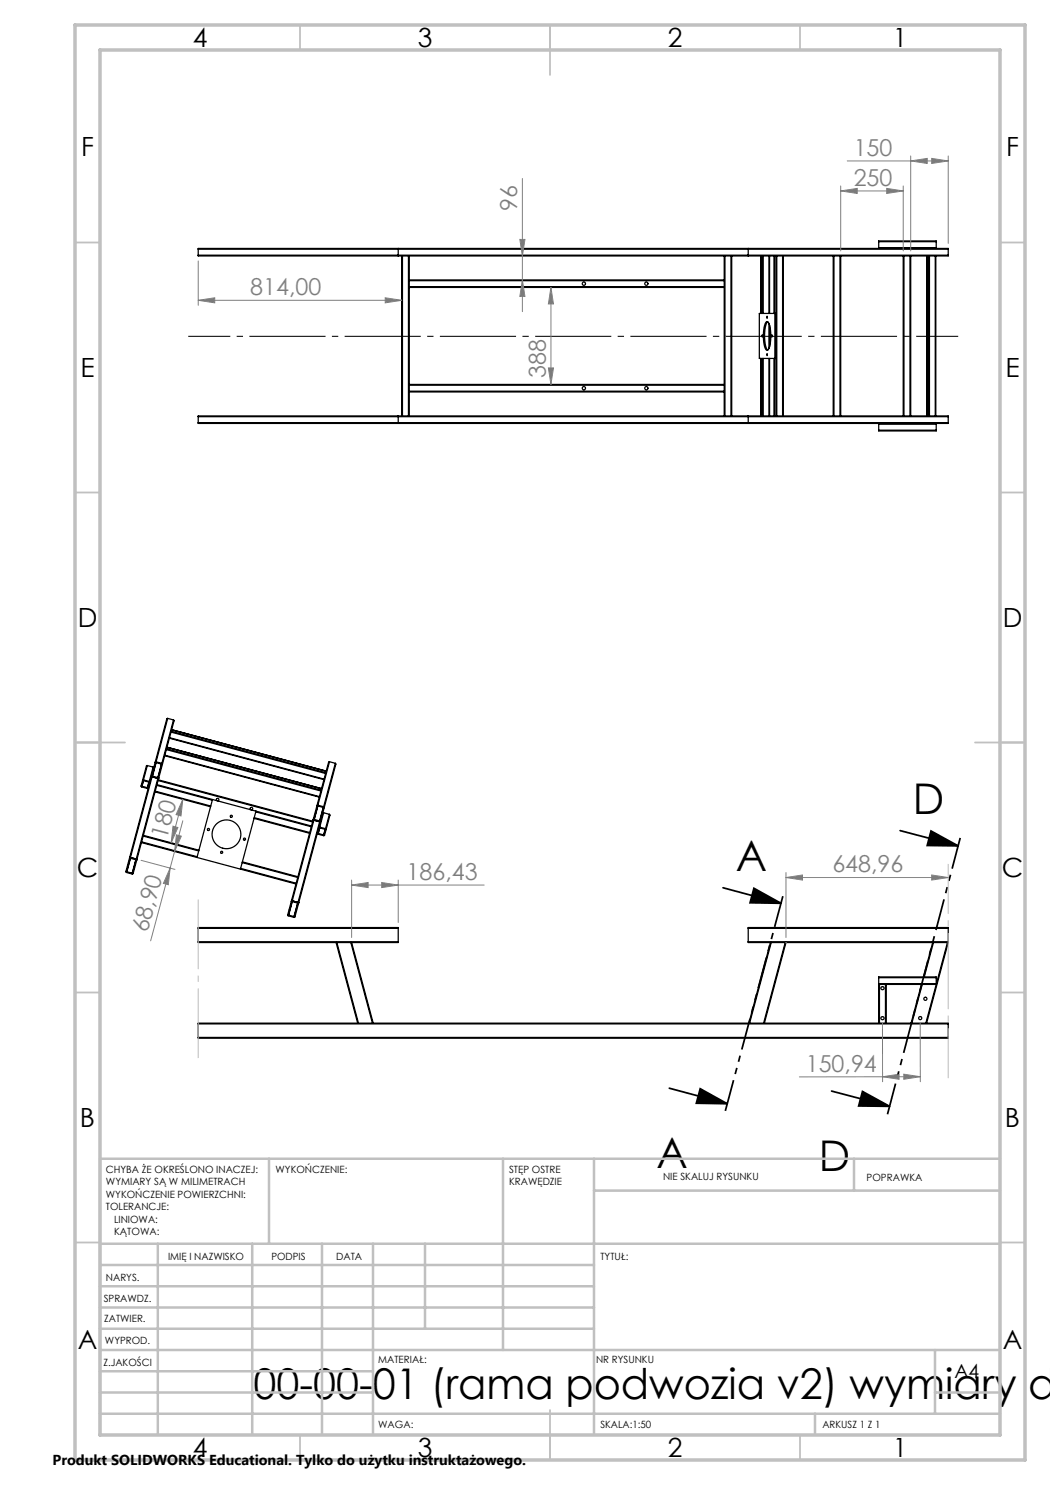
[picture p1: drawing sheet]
<svg xmlns="http://www.w3.org/2000/svg" width="210mm" height="297mm" viewBox="0 0 210 297" stroke-linecap="round" stroke-linejoin="round" font-family="sans-serif">
<g fill="none" stroke="#000" stroke-width=".25">
<path d="M39.6 49.8v-.1h150v.1M39.6 51v.2h40.7M39.6 49.8v1.2M39.6 49.8h150M39.6 51h150M79.6 49.7v1.5M80.3 51.2h.2M80.3 51.2v32M80.5 51.2h1.2M80.5 51.2v32M81.7 51.2h.1M81.7 51.2v32"/>
<path d="M81.8 56v.1M81.8 57.3v.2M81.8 51.2h63M81.8 56h63M81.8 56.1h63M81.8 57.3h63M81.8 51.2v4.8M81.8 56.1v1.2M81.8 57.5v19.4M81.8 57.5h63M144.8 56v.1M144.8 57.3v.2"/>
<path d="M144.8 51.2h.2M144.8 51.2v4.8M144.8 56.1v1.2M144.8 57.5v19.4M145 51.2h1.2M145 51.2v32M146.2 51.2h.1M146.2 51.2v32M146.3 51.2h20.3M146.3 51.2v32M149.6 49.7v1.5M152.1 51.2v11.5"/>
<path d="M152.5 51.2v11.5M152.6 51.2v11.5M153.8 51.2v11.5M153.9 51.2v11.5M154.9 51.2v11.5M155.2 51.2v32M155.4 51.2v32M156.5 51.2v32M156.6 51.2v32M166.6 51.2h.2M166.6 51.2v32M166.8 51.2v32"/>
<path d="M166.8 51.2h1.2M168 51.2h.1M168 51.2v32M168.1 51.2v32M168.1 51.2h12.5M175.7 48.3v-.1h11.5v.1M175.7 49.5v.2M175.7 48.3v1.2M175.7 48.3h11.5M175.7 49.5h11.5M180.6 51.2h.2M180.6 51.2v32"/>
<path d="M180.8 51.2h1.2M180.8 51.2v32M182 51.2h.1M182 51.2v32M182.1 51.2v32M185.4 51.2v32M185.7 51.2v32M185.9 51.2v32M187.1 51.2v32M187.2 51.2v32M187.2 49.5v.2M187.2 48.3v1.2"/>
<path d="M189.6 51v.2h-7.5M189.6 49.8v1.2M81.8 76.9v.1M81.8 78.2v.2M81.8 77v1.2M81.8 78.4v4.8M81.8 76.9h63M81.8 77h63M81.8 78.2h63M81.8 78.4h63M144.8 76.9v.1M144.8 78.2v.2"/>
<path d="M144.8 77v1.2M144.8 78.4v4.8M152.1 71.7v11.5M152.4 67l.1 .4zM152.5 71.7v11.5M152.6 71.7v11.5M153.2 64.4l.2-.1a3.4 3.4 0 0 1 .8 2.9 3.4 3.4 0 0 1-.8 2.9 3.4 3.4 0 0 1-.7-2.9 5.1 5.1 0 0 1 .5-2.8zM153.4 63.3v.4zM153.4 70.7v.4zM153.5 64.4a7 7 0 0 0-.3 5l.3 .6M153.8 64.7v5M153.8 71.7v11.5"/>
<path d="M153.9 65v4.3M153.9 71.7v11.5M154.4 67v.4zM154.9 71.7v11.5M155 62.7v9M155.2 62.7h-3.3v9h3.3M185.5 70.4l.1 .5zM185.5 63.4l.1 .5zM39.6 84.5v.2h150v-.2M39.6 83.3v1.2M39.6 83.3h150M39.6 84.5h150"/>
<path d="M79.6 83.2v1.5M80.3 83.2h-40.7v.1M80.3 83.2h.2M80.5 83.2h1.2M81.7 83.2h.1M81.8 83.2h63M144.8 83.2h.2M145 83.2h1.2M146.2 83.2h.1M146.3 83.2h20.3M149.6 83.2v1.5M166.6 83.2h.2"/>
<path d="M166.8 83.2h1.2M168 83.2h.1M168.1 83.2h12.5M175.7 84.7v.1M175.7 86v.2h11.5v-.2M175.7 84.8v1.2M175.7 84.8h11.5M175.7 86h11.5M180.6 83.2h.2M180.8 83.2h1.2M182 83.2h.1M182.1 83.2h7.5v.1"/>
<path d="M187.2 84.7v.1M187.2 84.8v1.2M189.6 83.3v1.2M28.4 157.3l1.1 .2M28.7 156l-.2 .1M28.7 156l1.2 .3M28.7 156.1l-.3 1.2M28.7 156.1l1.1 .3M29.5 153.1l-.2 .1-1.1 4.1 1.3 .4 .2-.1M29.5 153.1l-.8 2.9M29.5 153.1l1.1 .3M29.8 156.4l-.3 1.1"/>
<path d="M29.9 156.3l.1 .2M30.3 155.3l.1 .1M30.3 155.2l.1 .2M30.4 155.4l-4.3 16.1M30.4 155.4l1.2 .3M30.5 155.2l1.1 .3M30.6 153.4l.1 .2M30.6 153.4l-.7 2.9M31 158.4l11.1 3M31 158.2l11.2 3M31.2 152.4l-.2 .1M31.2 152.4l1.2 .3"/>
<path d="M31.2 152.5l-.7 2.7M31.2 152.5l1.1 .3M31.4 157.1l11.1 2.9M31.4 156.9l19.8 5.3M31.6 155.7h.1M31.6 155.7l-4.4 16.1M31.6 156.1l30.9 8.3M31.7 156l30.9 8.2M31.8 155.6l-.2 .1M32.3 152.8l-.7 2.7M32.4 152.7l.1 .2M32.9 151.1l30.9 8.3"/>
<path d="M33 151l30.9 8.3M33.3 149.9l30.9 8.3M33.3 149.7v.2M33.3 149.7l30.9 8.3M33.4 149.4h.1M33.4 149.4l30.9 8.3M33.5 143.7l-.1 .1-8.2 30.5 .1 .2 1.2 .3 .1-.1 6.7-24.8M33.5 143.7l-2.3 8.7M33.5 143.7l1.2 .3M33.9 147.6l30.9 8.3M33.9 147.5l30.9 8.3M34.2 146.4l-.9 3.3"/>
<path d="M34.2 146.4l30.9 8.3M34.3 146.2l-.1 .2M34.3 146.2l30.9 8.3M34.3 145.9l30.9 8.3M34.3 145.9h.1M34.7 144l.1 .2-.5 2M34.7 144l-2.3 8.7M42.5 159.9l-3.1 11.6M64.2 158v.2M64.3 157.7h.1M65.1 154.7l-.9 3.3M65.2 154.5l-.1 .2"/>
<path d="M65.2 154.2h.1M65.9 152.4l-.2 .1-.5 2M65.9 152.4l-2.3 8.6M65.9 152.4l1.2 .3M67.1 152.7l.1 .1-8.2 30.6-.2 .1-1.2-.3-.1-.2 6.7-24.8M67.1 152.7l-2.4 8.6M25.4 174.4l1 .2M26 171.4l.1 .1M26.1 171.5l-.2 .1M26.1 171.5l1.1 .3M26.1 171.7l-.7 2.7M26.1 171.7l1.1 .2"/>
<path d="M27.2 171.9l-.8 2.7M27.2 171.8h.2M27.2 171.8l.2 .2M28.3 168.5l19.8 5.3M28.3 168.4l11.1 2.9M28.6 167.2l11.1 3M28.7 167.1l11.1 2.9M48.1 173.8l11.1 3M48.1 173.7l11.1 3M48.4 172.5l11.1 3M48.5 172.4l11.1 3M50.8 163.7l11.1 3"/>
<path d="M50.8 163.5l11.2 3M51.2 162.4l11.1 3M51.2 162.2l-3.1 11.6M51.2 162.2l11.1 3M62.6 164h.2M62.7 163.8l.1 .2M62.8 164l-4.4 16.2M62.8 164l1.1 .3M62.9 163.9l1 .3M63.6 161l-.2 .1M63.6 161l1.1 .3M63.6 161.2l-.7 2.7"/>
<path d="M63.6 161.2l1 .3M63.7 166.7l1 .3M63.9 164.3h.2M63.9 164.3l-4.3 16.2M63.9 165.4l-.1 .1M63.9 165.4l1.2 .3M64 165.6l-.3 1.1M64 165.6l1 .3M64.1 164.2l-.2 .1M64.6 161.5l-.7 2.7M64.7 162.6l-.2 .1M64.7 162.6l-.8 2.8"/>
<path d="M64.7 162.6l1.2 .3M64.7 161.3l.1 .2M65 165.9l-.3 1.1M65.1 165.7l.1 .2M65.9 162.9l.1 .1-1.1 4.1-1.3-.3-.1-.1M65.9 162.9l-.8 2.8M39.6 185.7v-.2h40v.2M39.6 188.4v.1h27.6M39.6 185.7h40M39.6 188.4h40M39.6 185.7v2.7M57.7 183l1.1 .3"/>
<path d="M58.3 180.1l.1 .1M58.4 180.2l-.1 .1M58.4 180.2l1.2 .3M58.5 180.3l-.8 2.7M58.5 180.3l1 .3M59.5 180.6l-.7 2.7M59.6 180.5h.2M59.6 180.5l.1 .2M67.2 188.5h.2M67.2 188.5l4.3 16.1M67.4 188.5h2.8M67.4 188.5l4.3 16.1"/>
<path d="M70.2 188.5h.1M70.2 188.5l4.3 16.1M70.3 188.5l4.3 16.1M79.6 188.4v.1h-9.3M79.6 185.7v2.7M149.6 185.7v-.2h40v.2M149.6 188.4v.1h4.5M149.6 185.7h40M149.6 188.4h40M149.6 185.7v2.7M154.1 188.5h.1M154.1 188.5l-4.3 16.1"/>
<path d="M154.2 188.5h2.8M154.2 188.5l-4.3 16.1M157 188.5h.2M157 188.5l-4.3 16.1M157.2 188.5h29.3M157.2 188.5l-4.3 16.1M175.7 196.7v.2M175.7 195.5v-.1h11.5v.1M175.7 195.5h11.5M175.7 196.7h11.5M175.7 195.5v1.2M175.7 196.9v7.7"/>
<path d="M175.9 196.9v7.7M177.1 196.9v7.7M177.2 196.9v7.7M184.3 196.9l-2.1 7.7M184.4 196.9l-2 7.7M186.5 188.5h.2M186.5 188.5l-1.8 6.9M186.7 188.5h2.8M186.7 188.5l-1.9 6.9M187.2 196.7v.2h-11.5M187.2 195.5v1.2M189.5 188.5h.1"/>
<path d="M189.5 188.5l-4.3 16.1M189.6 188.4v.1M189.6 188.5l-4.3 16.1M189.6 185.7v2.7M39.6 207.5v.1h150v-.1M39.6 204.8v2.7M39.6 204.8h150M39.6 207.5h150M71.5 204.6h.2M71.5 204.6h-31.9v.2M71.7 204.6h2.8M74.5 204.6h.1"/>
<path d="M74.6 204.6h75.2M149.8 204.6h.1M149.9 204.6h2.8M152.7 204.6h.2M152.9 204.6h22.8M175.7 204.6h.2M175.9 204.6h1.2M177.1 204.6h.1M177.2 204.6h5M182.2 204.6h.2M182.4 204.6h2.8M185.2 204.6h.1"/>
<path d="M185.3 204.6h4.3v.2M189.6 204.8v2.7"/>
<circle cx="116.8" cy="56.7" r=".32"/>
<circle cx="129.3" cy="56.7" r=".32"/>
<circle cx="116.8" cy="77.6" r=".33"/>
<circle cx="129.3" cy="77.6" r=".33"/>
<circle cx="43.5" cy="159.9" r=".25"/>
<circle cx="41.7" cy="165.9" r=".21"/>
<circle cx="44.3" cy="170.5" r=".21"/>
<circle cx="45.3" cy="166.9" r="2.88"/>
<circle cx="46.3" cy="163.3" r=".21"/>
<circle cx="48.9" cy="167.8" r=".21"/>
<circle cx="50.3" cy="161.7" r=".25"/>
<circle cx="176.5" cy="197.6" r=".31"/>
<circle cx="185.1" cy="199.8" r=".31"/>
<circle cx="176.5" cy="203.6" r=".31"/>
<circle cx="184" cy="203.6" r=".31"/>
</g>
<path d="M30.6 155.3l-.1 .1M32.3 153.6l-.2 .2M25.4 173.9l-.2 .2M27.4 172l-.3 .2M63 163.3l-.3 .2M64.8 161.5l-.1 .1M58 181.7l-.2 .2M59.4 180.4l-.2 .1" fill="none" stroke="#000" stroke-width=".2"/>
<path d="M144.6 177.6l11.6 3.1M150.8 177.7l5.4 3-6.2-.1zM180 166.1l11.6 3.1M186.2 166.2l5.4 3-6.2-.1zM133.9 217.6l11.6 3.1M140 217.7l5.5 3-6.2-.1zM166.3 218.2l11.6 3.1M172.5 218.3l5.4 3-6.2-.1z" fill="none" stroke="#000" stroke-width=".35"/>
<g fill="none" stroke="#808080" stroke-width=".2">
<path d="M104.5 35.7v26.6M168.1 38.2l3.3-.5v1zM168.1 37.2v13M168.1 38.2h12.5M169.4 32.2h20.2M177.3 37.7l3.3 .5-3.3 .5zM180.6 37.2v13M182.1 32.2l3.3-.5v1zM182.1 31.2v19M186.3 31.7l3.3 .5-3.3 .5zM189.6 31.2v17.5M39.6 52.2v8.9"/>
<path d="M77 59.6l3.3 .5-3.3 .5zM104 47.9h1l-.5 3.3zM104.5 56l.5 3.3h-1zM110.2 57.5l.5 3.3h-1zM110.2 57.5v19.4M39.6 60.1h40.7M39.6 60.1l3.3-.5v1zM109.7 73.6h1l-.5 3.3zM36.6 159.9l-.4 3.3-1-.3zM36.6 159.9l-2.4 8.7M28.2 172.1l6.8 1.8M34 173.6l-.3 3.3-1-.2z"/>
<path d="M34.6 165.2l1 .3-1.4 3.1zM35.3 167l1 .2-1.4 3.1zM36.6 164.2l-6.5 24M70.3 177l3.3-.5v1zM70.3 176v11.5M70.3 177h26.5M76.3 176.5l3.3 .5-3.3 .5zM79.6 176v8.5M157.2 175.5l3.3-.5v1zM157.2 174.5v13M157.2 175.5h32.4M186.3 175l3.3 .5-3.3 .5z"/>
<path d="M176.5 204.6v11.8M176.5 215.4l3.3-.6v1.1zM180.8 214.8l3.3 .5-3.3 .6zM184 204.6l.1 11.7M184.1 215.3l-24.2 .1"/>
</g>
<path d="M191.6 67.3h-154" fill="none" stroke="#000" stroke-width=".2" stroke-dasharray="15.2 1.3 1.3 1.3" stroke-dashoffset="6.8" stroke-linecap="butt"/>
<path d="M156.7 178.7l-11.8 44" fill="none" stroke="#000" stroke-width=".35" stroke-dasharray="6.3 1.3 1.3 1.3 1.3 1.3" stroke-dashoffset="-.5" stroke-linecap="butt"/>
<path d="M192.1 167.2l-14.7 56" fill="none" stroke="#000" stroke-width=".35" stroke-dasharray="6.3 1.3 1.3 1.3 1.3 1.3" stroke-dashoffset="-.4" stroke-linecap="butt"/>
<path d="M189.6 172.8v42.8" fill="none" stroke="#c0c0c0" stroke-width=".2" stroke-dasharray="15.2 1.3 1.3 1.3" stroke-dashoffset="5.2" stroke-linecap="butt"/>
<path d="M39.6 211.6v-31.7" fill="none" stroke="#c0c0c0" stroke-width=".2" stroke-dasharray="15.2 1.3 1.3 1.3" stroke-dashoffset="1.3" stroke-linecap="butt"/>
<path d="M157.2 188.5l.1 .1" fill="none" stroke="#c0c0c0" stroke-width=".2"/>
<g fill="none" stroke="#c0c0c0" stroke-width=".35">
<path d="M60 5v5M110 5v10M160 5v5M15 48.5h5M200 48.5h5M15 98.5h5M200 98.5h5M15 148.5h10M195 148.5h10M15 198.5h5M200 198.5h5M15 248.5h5"/>
<path d="M200 248.5h5M60 287v5M110 282v10M160 287v5"/>
</g>
<g fill="none" stroke="#c0c0c0" stroke-width=".5">
<path d="M53.8 231.8v17M100.6 231.8v38.2M118.8 231.8v55.2M118.8 238.1h81.2M170.8 231.8v6.3M200 231.8h-180v55.2M20 248.8h180M20 257.3h98.8M20 253h98.8M31.6 248.8v38.2M50.4 248.8v38.2M64.4 248.8v38.2"/>
<path d="M74.6 248.8v38.2M85 248.8v17M20 265.8h98.8M20 261.5h98.8M20 278.5h54.6M20 274.3h54.6M20 270h180M187 278.5h13M187 270v12.8M20 282.8h180M163 282.8v4.2"/>
</g>
<path d="M15 5h190v287h-190zM20 10h180v277h-180z" fill="none" stroke="#c0c0c0" stroke-width=".7"/>
<g fill="#000">
<path d="M186.2 166.2l5.4 3-6.2-.1zM172.5 218.3l5.4 3-6.2-.1z"/>
<path d="M150.8 177.7l5.4 3-6.2-.1zM140 217.7l5.5 3-6.2-.1z"/>
</g>
<g fill="#808080">
<path d="M76.3 176.5l3.3 .5-3.3 .5zM70.3 177l3.3-.5v1z"/>
<path d="M182.1 32.2l3.3-.5v1zM186.3 31.7l3.3 .5-3.3 .5z"/>
<path d="M168.1 38.2l3.3-.5v1zM177.3 37.7l3.3 .5-3.3 .5z"/>
<path d="M77 59.6l3.3 .5-3.3 .5zM39.6 60.1l3.3-.5v1z"/>
<path d="M176.5 215.4l3.3-.6v1.1zM180.8 214.8l3.3 .5-3.3 .6z"/>
<path d="M36.6 159.9l-.4 3.3-1-.3zM34.6 165.2l1 .3-1.4 3.1zM35.3 167l1 .2-1.4 3.1zM34 173.6l-.3 3.3-1-.2z"/>
<path d="M104.5 56l.5 3.3h-1zM104 47.9h1l-.5 3.3z"/>
<path d="M110.2 57.5l.5 3.3h-1zM109.7 73.6h1l-.5 3.3z"/>
<path d="M157.2 175.5l3.3-.5v1zM186.3 175l3.3 .5-3.3 .5z"/>
</g>
<g font-size="8.5">
<text x="182.6" y="162.7">D</text>
<text x="147.2" y="174.2">A</text>
<text x="131.3" y="233.6">A</text>
<text x="163.8" y="234.2">D</text>
<text x="50.7" y="279.7">00-00-01 (rama podwozia v2) wymiary d</text>
</g>
<g font-size="5.3">
<text x="38.5" y="9.5">4</text>
<text x="83.5" y="9.5">3</text>
<text x="133.6" y="9.5">2</text>
<text x="178.6" y="9.5">1</text>
<text x="16.2" y="31.2">F</text>
<text x="201.2" y="31.2">F</text>
<text x="16.1" y="75.5">E</text>
<text x="201.1" y="75.5">E</text>
<text x="15.5" y="125.5">D</text>
<text x="200.5" y="125.5">D</text>
<text x="15.4" y="175.5">C</text>
<text x="200.4" y="175.5">C</text>
<text x="16" y="225.5">B</text>
<text x="201" y="225.5">B</text>
<text x="15.5" y="269.7">A</text>
<text x="200.5" y="269.7">A</text>
<text x="38.5" y="291.5">4</text>
<text x="83.5" y="291.5">3</text>
<text x="133.6" y="291.5">2</text>
<text x="178.6" y="291.5">1</text>
</g>
<g font-size="4.7" fill="#808080">
<text x="170.7" y="31.2">150</text>
<text x="170.7" y="37.2">250</text>
<text x="103.5" y="42.2" transform="rotate(-90 103.5 42.2)">96</text>
<text x="50.1" y="59.1">814,00</text>
<text x="109.2" y="75.6" transform="rotate(-90 109.2 75.6)">388</text>
<text x="33.3" y="168" transform="rotate(-75 33.3 168)">180</text>
<text x="81.3" y="176">186,43</text>
<text x="166.5" y="174.5">648,96</text>
<text x="29.5" y="186.7" transform="rotate(-75 29.5 186.7)">68,90</text>
<text x="161.2" y="214.4">150,94</text>
</g>
<text font-size="3.9" x="190.9" y="275.5">A4</text>
<text font-size="2.9" x="10.5" y="292.9">Produkt SOLIDWORKS Educational. Tylko do użytku instruktażowego.</text>
<g font-size="2">
<text x="21.2" y="234.6">CHYBA ŻE OKREŚLONO INACZEJ:</text>
<text x="21.2" y="237.1">WYMIARY SĄ W MILIMETRACH</text>
<text x="21.2" y="239.6">WYKOŃCZENIE POWIERZCHNI:</text>
<text x="55.1" y="234.6">WYKOŃCZENIE:</text>
<text x="101.8" y="234.6">STĘP OSTRE</text>
<text x="101.8" y="237.1">KRAWĘDZIE</text>
<text x="132.6" y="236">NIE SKALUJ RYSUNKU</text>
<text x="173.3" y="236.2">POPRAWKA</text>
<text x="21.2" y="242.1">TOLERANCJE:</text>
<text x="22.8" y="244.6">LINIOWA:</text>
<text x="22.8" y="247.1">KĄTOWA:</text>
<text x="33.6" y="251.9">IMIĘ I NAZWISKO</text>
<text x="54.3" y="251.9">PODPIS</text>
<text x="67.2" y="251.9">DATA</text>
<text x="120.1" y="251.9">TYTUŁ:</text>
<text x="21.2" y="256.1">NARYS.</text>
<text x="20.7" y="260.3">SPRAWDZ.</text>
<text x="20.8" y="264.4">ZATWIER.</text>
<text x="21" y="268.8">WYPROD.</text>
<text x="20.7" y="273.1">Z.JAKOŚCI</text>
<text x="75.6" y="272.5">MATERIAŁ:</text>
<text x="119.2" y="272.7">NR RYSUNKU</text>
<text x="75.6" y="285.5">WAGA:</text>
<text x="120.1" y="285.6">SKALA:1:50</text>
<text x="164.5" y="285.6">ARKUSZ 1 Z 1</text>
</g>
</svg>
